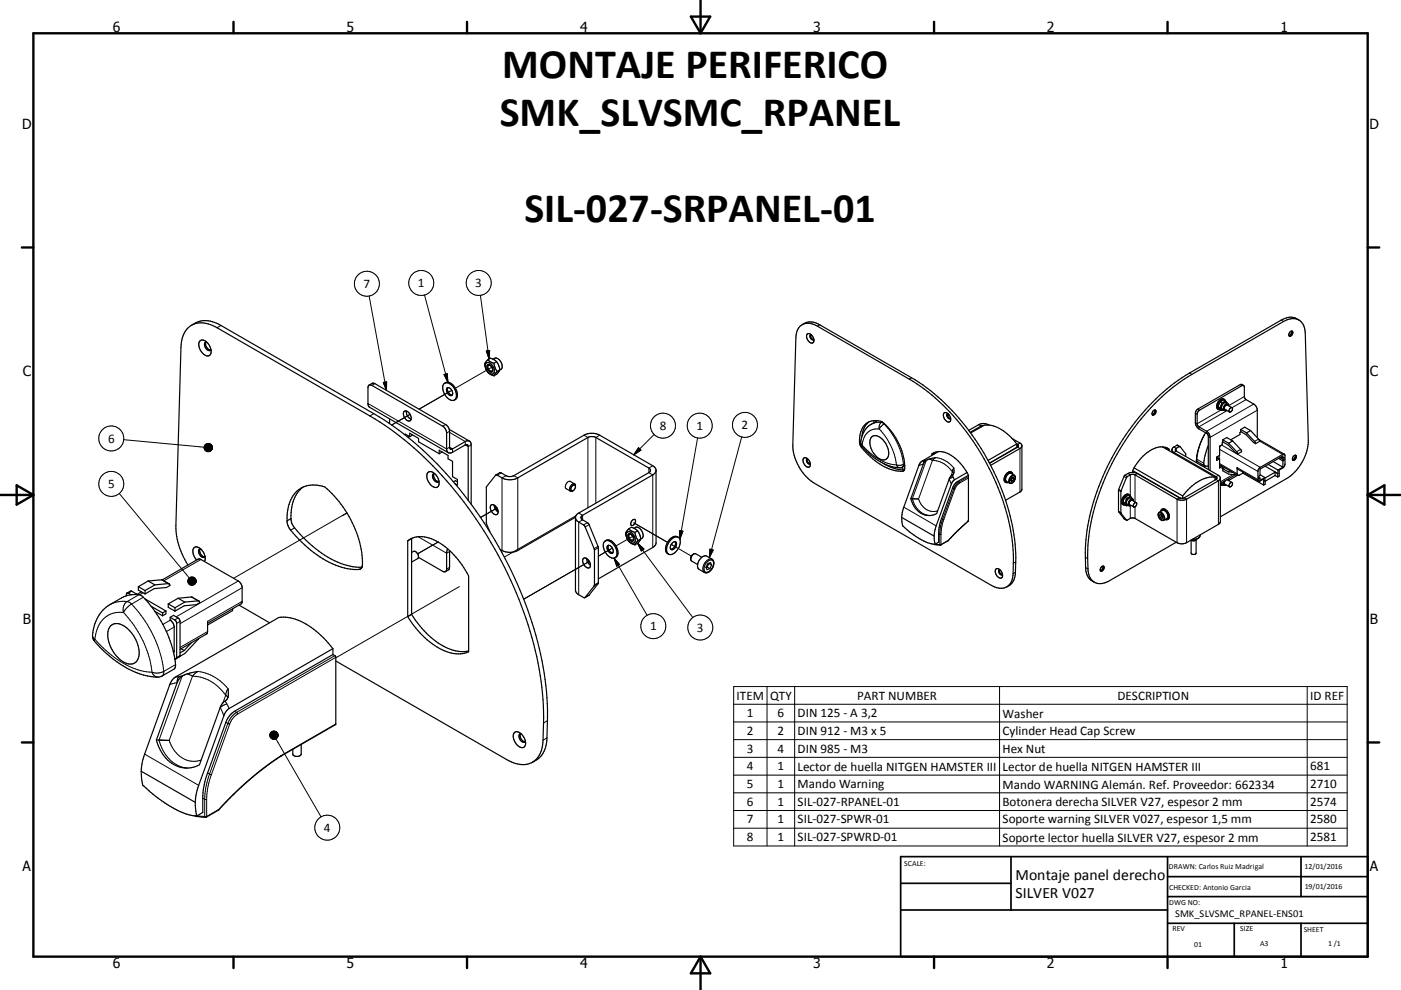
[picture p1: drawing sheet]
<svg xmlns="http://www.w3.org/2000/svg" width="420mm" height="297mm" viewBox="0 0 420 297" stroke-linecap="round" stroke-linejoin="round" font-family="sans-serif">
<g fill="none" stroke="#000" stroke-width=".3">
<path d="M66.2 97.6l-1.1 .7M110.7 88.8l5.2 28.3M127.3 88.5l7 26.2M144 88.6l2.6 19.1M245.8 97.5l-.7 .4M384.1 96l.7 .5M112.4 115.1l-.9 .5M114.9 114.7l1-.1v2.5zM133.1 112.4l1-.3 .2 2.6zM135.4 117.1l-9.8 5.7 9.3-5.4M145.8 105.3l1-.2-.2 2.6zM147.5 110.2l-11 6.3"/>
<path d="M273.3 113.3l-.7 .4M356.6 111.9l.7 .4M371.8 115.4l.5 .3M373.1 119l-4.7 2.7M373.6 119.9l-4.2 2.4M37.1 131.9l24.1 2.3M110.3 121.1l23.6 13.6 .9-.5 .9 .5v1M112.1 124.1l-1.2 .7M122.9 124.3l-5.5 3.2M133.6 127.4l-.9 .5M134.8 129.4l-.9 .5M134.8 129.7l4.7 2.8v1l.9 .5 .9-.5"/>
<path d="M175.1 130.6l1.2 .6v21.1M179.8 130.6l-1.2 .6v19.8M191.4 134.3l.7 .7-2.1 1.5zM195.7 139.7l-1.2 .7v1.4l1.2 .7v21.7M196.1 130.3l-6.1 6.2M209.1 131.4l-5.3 30.4M222.4 131.1l-9.7 36.2M258 132.7l.5 .8M258.5 133.5a15.6 15.6 0 0 0 10.3 6M258.5 133.5l-.1 .4M258.6 134.1l-.3 .2M263.6 128.7a19.1 19.1 0 0 1 5.2 10.8"/>
<path d="M263.6 128.7a4.6 4.6 0 0 0-5.1 4.8M264.3 126.7l.8 .5M264.3 126.7a1.79 1.79 0 0 0-.7 2M264.3 126.7l-1.7 .1-1.4 .5M264.5 126.6l-.2 .1M265.1 127.2l-1.5 1.5M265.1 127.2a21.5 21.5 0 0 1 5.8 12.1M265.2 127.1l-.1 .1M268.8 139.5l.4 .6 .6 .2M270.9 139.3l-.3 .8M270.9 139.3a2.55 2.55 0 0 1-2.1 .2M271.2 139.1l-.3 .2"/>
<path d="M277.2 138.2l-.7 .1M277.2 138.2l.5-.1-4.2 11.5a6.3 6.3 0 0 0 5.1 5.1M277.2 138.2l-.4 1.1-1.3 .3M278.6 137.7l1 .4M279.6 138.1l-4.2 11.6a4.6 4.6 0 0 0 5.7 3.5M279.6 138.1a1.6 1.6 0 0 1 2.1-.6 8.3 8.3 0 0 1 4.3 2.9l-.5 1.2M279.6 138.1a7.4 7.4 0 0 1 5.9 3.5M284.6 124.5l-.5 .3M293.4 127.4l.7 .4v.3M296.2 127.4l-.1 .1M305.8 132.9l-.7 .4v.8l.7 .5v13M351.9 134.1l.8 .4v.8l-.8 .4v.3"/>
<path d="M352.8 133.6l.7 .4M358.4 124l.5 .3M358.7 137.7l.1 .1M358.8 137.8l.3 .8M358.8 137.8l2.1 1.2M359.1 122.7l.5 .4M361.1 130.3a19.5 19.5 0 0 0-2.3 7.5M365.3 137.5h-.5M365.6 134.8l11.5 6.6M365.6 139.1l5.3 3M366.1 123l-7.2 4.1-.5-.3M366.1 139.8l-.5 .2"/>
<path d="M366.3 133.5l11.5 6.7M367.9 123.2l-8.5 4.8v.7M368 121.5a.87 .87 0 0 0-.8 1.3M371.9 134.8l-1.1 .7M375.9 121.2l-14.1 8.2v.6M376.9 123.1l-14.1 8.1-.5-.3M377.3 131.7l-1.2 .7M377.6 132.3l6.9 4M35.8 148.1l20.9 25.3M88.3 158.4l-1.2 .7M104 153.9l-34 19.6M149 152.4l-4.9 2.9"/>
<path d="M150.3 141.9l-1.2 .7M151.7 142.7l-1.2 .7v21.8M154 142.7l1.2 .7v21.8M171 144.4a1.46 1.46 0 0 0-1.3 2.2M172.7 154.7l-21.5 12.4M173.5 153.9l1.2 .7v1.4l-1.2 .6v21.8M176.1 156.8l-1.2 .7M176.6 157.4l-1.2 .7M190 156.8l10.1 5.9M203.8 159.2l.9 .2-.9 2.4zM270.2 140.3l1 .6M271 152.2l9.7 5.6"/>
<path d="M271.1 141.1l-.5 .3M282.3 155.6l.3 .2M282.6 155.8l.4 .1M282.6 155.8l-.7 2.6-.1 1.9M283 155.9l-.7 2.6-.2 1.8M285.4 142.6l.4 .5M285.5 141.6l.4 .4M285.5 141.6l-.4 1.3M285.6 146.4l.3 .2M285.8 143.1l.4 .8M285.8 143.1l-1.2 .7 .6 1.4M285.9 146.6l.4 .1"/>
<path d="M285.9 146.6l-3.3 9.2M286.3 146.7l-3.3 9.2M287.1 144.4l.4 .2M287.5 144.6l.2 .3M287.5 144.6l-.8 .7-.8 1.3M287.7 144.9l-.8 .6-.6 1.2M290.2 156.3l-5.9 5.8M290.2 156.4h.1M290.3 143l-2.8 1.6M290.3 143.4l-2.6 1.5M290.3 156.2l-.1 .2M303.1 143.1a.71 .71 0 0 1 1.1-.2 .71 .71 0 0 1 0 1.1 .83 .83 0 0 1-.6 .8 .83 .83 0 0 1-1-.3l.1-.7z"/>
<path d="M304.1 142.6a1.6 1.6 0 0 0-1.4 2.4M335.3 153.4l.7 .4M335.3 147.1l.7 .4M335.4 153.5l.7 .5M335.4 146.8l.7 .5M337 155.6l.7 .4M337 142.9l.7 .4M337.3 142.6l.7 .4M338.2 142.1l.7 .4v6.4M338.9 151.7v3.8M339.4 150.1a.87 .87 0 0 0-.7 1.3M339.6 141.6l.2 .1"/>
<path d="M340.3 152.1v3.4M341 142.1l-.7 .4v8.1M347.4 154a1.31 1.31 0 0 1 1.3 .6 1.31 1.31 0 0 1 0 1.4 1.53 1.53 0 0 1-1.3-2zM347.6 153.7a1.6 1.6 0 0 1 1.3 2.4M353.6 149.4l-.7 .4v13M355 149.4l.7 .4v13M364.3 143.8l.1 .1M365.3 142.6l-.7 .4v.8l.7 .5v13M367.3 144.3l-.3 .6 .2 .3M367.9 143.9h.1M369.7 142.4l-3.8 2.2M370.9 140.3l6.2 3.6"/>
<path d="M39.5 177.4l-1 .6M41.7 178.4l-3.6 2.1M42.9 177.8l-1.1 .7M43 179.2l-3.6 2M48.4 173.9l2 1.2M57.4 179.1l2 1.2M60.2 167.9l-11.1 6.3M71.4 174.3l-18.6 10.8M72.6 176.3l-18.6 10.8M108.4 170.4l-.8 .4M108.6 170l-.3 .2M125.3 161l8.6 5 .9-.5"/>
<path d="M131.4 162.6l-6.2 3.5M134.8 170.2l-.9 .5M137.7 176l-37 21.4M176.6 178.5l-1.2 .7M176.7 168.4l-19.7 11.4M179.3 175.1l-1.2 .7M179.3 163.9l-1.2 .7M179.4 174.8l-1.2 .7M179.4 164.3l-1.2 .7M183.6 164.4l-4.2 2.5M184.1 167.4l9.9 17.2M184.1 167.4l1.7 2-.9 .5z"/>
<path d="M189.7 160.9l-5 2.9M191.2 163l16.5 22.3M191.2 163l1.9 1.7-.8 .6zM201.7 163.6l-.5-.3 6.1 3.5M211.9 168.7a1.04 1.04 0 0 1 1.1-.7 1.04 1.04 0 0 1 .9 .8 2.63 2.63 0 0 1-2.3 2.9 2.02 2.02 0 0 1 .3-3zM212.8 164.8l1 .2-1.1 2.3zM213.5 167.8a2.47 2.47 0 0 0-2.7 2.3l-.1 .9 .5 .7M280.4 163.3l1.4 .1M281.4 160.1l.4 .2M281.8 160.3h.3M281.8 160.3v3.1M281.8 163.4h.3"/>
<path d="M281.8 163.4l.1 .1M282.1 160.3v3.1M282.1 163.4v.1M284.3 162.1l-.1 .1M284.3 162.1v.1M284.3 162.1l-2.2 1.3M304.4 171.7l-.7 .4M304.5 168.6l-.7 .4M325.4 167.2l.7 .4M325.5 170.3l.7 .4M27.7 190.5l.2 .7 .5 .6M28.4 191.8l-.1 .6"/>
<path d="M28.4 191.8a27.1 27.1 0 0 0 15.5 9.8l1.7 .1M37 183.8a31.3 31.3 0 0 1 8.6 17.9M37 183.8a7.4 7.4 0 0 0-8.3 6.5l-.3 1.5M38.1 180.5l1.3 .7M38.1 180.5a2.99 2.99 0 0 0-1.1 3.3M38.1 180.5a8.6 8.6 0 0 0-5.2 .9M39.4 181.2l-1.3 1.1-1.1 1.5M39.4 181.2a35.5 35.5 0 0 1 9.7 20.2M51 186.1l-2.2 1.2M52.2 188.1l-2.3 1.4M52.2 195.3l-.3 .1M52.6 199.4l-3.5 2"/>
<path d="M53.4 185.4l-1 .6M54 196.7l-1 .5M54 186.4l-1 .6M62.2 189.5l-8.2 4.7M72.6 180.4l-10.4 6M100.4 196.7l-29.5 17M100.7 197.2l-29.5 17M45.6 201.7a2.09 2.09 0 0 0 1.7 1.5M49.1 201.4l-.1 .9-.4 .5M49.1 201.4l-1.6 .5-1.9-.2M53.7 203l-.4 .6-.2 1.2-2.2 .6M54.6 202.9l-2.1 .3"/>
<path d="M54.6 202.8l-6.9 19.2a10.4 10.4 0 0 0 8.5 8.4M56.1 202.2l1.6 .7M57.7 202.9l-7 19.2a7.7 7.7 0 0 0 9.6 5.9M57.7 202.9l.2-.3a2.44 2.44 0 0 1 3-.9 14.3 14.3 0 0 1 7.5 5l-.5 .7-.2 1.2M57.7 202.9a12.5 12.5 0 0 1 10 5.7M67.5 210.3l1.2 2.3M67.7 208.6l.6 .7M67.7 208.6l-.8 2.2M67.7 216.7l.6 .3M68 211.2l-2 1 1.1 2.5M68.3 217l.6 .2M68.3 217l-5.5 15.2"/>
<path d="M68.9 217.2l-5.5 15.2M70.3 213.4l.6 .3M70.9 213.7l.3 .5M70.9 213.7a6.3 6.3 0 0 0-2.6 3.3M71.2 214.2a5.7 5.7 0 0 0-2.3 3M100.7 217.2l-16.4 9.5a95.9 95.9 0 0 0-18.7 16.2M164.1 216.2l-1.1 .7M220 206h183.9v47.8h-183.9zM220 211.3h183.9M220 216.6h183.9M230 206v47.8M238.2 206v47.8"/>
<path d="M299.7 206v47.8M391.9 206v47.8M43.4 226.2l16.2 9.4M60.8 239.4l.6 .4M61.4 239.8h.6M61.4 239.8v5.1M62 239.8l-.1 5.3M62.2 231.9l.6 .3M62.8 232.2l.6 .2M62.8 232.2a23 23 0 0 0-1.4 7.6M63.4 232.4a22.7 22.7 0 0 0-1.4 7.4M82.7 221.6l13.6 23.5"/>
<path d="M164 221.4l-1.2 .7M220 221.9h183.9M220 227.2h183.9M220 232.5h183.9M220 237.9h183.9M59.1 244.7l2.3 .2M61.4 244.9l.2 .3M65.6 242.9l-3.7 2.1-.5-.1M65.6 242.9v.1M65.6 242.9l-.1 .2M220 243.2h183.9M220 248.5h183.9"/>
<circle cx="110" cy="85.1" r="3.8"/>
<circle cx="126.3" cy="84.9" r="3.7"/>
<circle cx="143.5" cy="84.9" r="3.8"/>
<circle cx="33.4" cy="131.5" r="3.8"/>
<circle cx="198.8" cy="127.7" r="3.8"/>
<circle cx="209.8" cy="127.7" r="3.7"/>
<circle cx="223.3" cy="127.5" r="3.8"/>
<circle cx="33.3" cy="145.2" r="3.7"/>
<circle cx="195.9" cy="187.8" r="3.8"/>
<circle cx="209.9" cy="188.3" r="3.8"/>
<circle cx="98.1" cy="248.3" r="3.7"/>
</g>
<g fill="none" stroke="#000" stroke-width=".36">
<path d="M57.4 97.6a7.6 7.6 0 0 1 8.8 0l45.9 26.5a92.9 92.9 0 0 1 24.3 21M239.7 98a4.1 4.1 0 0 1 5.4-.1l28.6 16.5a69.9 69.9 0 0 1 27.6 37.8 50.5 50.5 0 0 1 2.2 21.6 3.7 3.7 0 0 1-5.7 2.1l-53.6-30.9a14.3 14.3 0 0 1-6.5-11.5l.9-32.1 .2-1.7zM240.5 97.4a4.4 4.4 0 0 1 5.3 .1l27.5 15.8a66.8 66.8 0 0 1 25.4 29.7 56.5 56.5 0 0 1 5.5 30.3 4 4 0 0 1-2.4 2.8M386.9 99.5a.51 .51 0 0 1 .7 .1 .51 .51 0 0 1-.2 .7 .58 .58 0 0 1-.8 .6 .58 .58 0 0 1 0-1zM387.3 99.3a1.1 1.1 0 0 1-.8 1.5M387.4 99.4l-.8 1.4M389.4 96a4.5 4.5 0 0 0-5.3 0l-27.5 15.9a66.3 66.3 0 0 0-24.7 28.2 57.7 57.7 0 0 0-6.2 31.7 3.9 3.9 0 0 0 2.4 2.9M59.9 102.3a2.07 2.07 0 0 1 2.9 1.4 1.9 1.9 0 0 1-.4 3.1 3.3 3.3 0 0 1-2.5-4.5zM61.8 102.6h.2M61.8 102.6a1.54 1.54 0 0 0 .9 2.6l.5-.2M61.8 102.6a1.84 1.84 0 0 0 1.4 2.4M63.3 104.9l-.1 .1"/>
<path d="M110.7 115.5l1-.5 .7 .1 21.2 12.3a2.55 2.55 0 0 1 1.2 2v4.8a.55 .55 0 0 0 .3 .5 .55 .55 0 0 0 .6 0l4-2.4h1M133.1 115.1a2.25 2.25 0 0 1 3.1 1.5 2.42 2.42 0 0 1-.1 3.5 3.6 3.6 0 0 1-3.4-3.6zM133.3 115a2.37 2.37 0 0 1 3.2 1.5 2.39 2.39 0 0 1-.3 3.5M134 116.4a1.45 1.45 0 0 1 1.4 .7 1.45 1.45 0 0 1 0 1.5 1.59 1.59 0 0 1-1.4-2.2zM134.3 116.3a1.71 1.71 0 0 0 1.3 2.2M145.7 109a1.38 1.38 0 0 1 2 .8 1.7 1.7 0 0 1 0 2.4 2.41 2.41 0 0 1-2-3.2zM146.2 109.4a1.41 1.41 0 0 1 1.2 2.2 1.47 1.47 0 0 1-1.2-2.2zM146.2 107.9l.9-.5 1.8 1.1M146.2 107.9l1.9 1.1M146.2 107.9l-.3 .4a1.75 1.75 0 0 0-.2 2.5l.9 1.2 1.5 .8M146.4 109.6a1.12 1.12 0 0 1 1.1 .6 1.12 1.12 0 0 1-.1 1.2 1.26 1.26 0 0 1-1-1.8zM147.8 107.8a1.77 1.77 0 0 1 2.7 1.4 1.25 1.25 0 0 1-.7 1.8"/>
<path d="M148.1 109l.4 1.6 .5 .8M148.9 108.5l.5 .9 .4 1.6M148.9 108.5l-.8 .5M149 111.4l-.9 1.4M149.8 111l-.9 1.3-.8 .5M149.8 111l-.8 .4M242 100.3a1.65 1.65 0 0 1 2 1.8 .8 .8 0 0 1-.6 .9 .8 .8 0 0 1-.9-.6 1.93 1.93 0 0 1-.5-2.1zM243.1 100.4h.1M243.1 100.4a.92 .92 0 0 0-.1 1.1 .92 .92 0 0 0 .9 .4l.1-.1M243.1 100.4a1.09 1.09 0 0 0 .8 1.5M367 119.8a1.79 1.79 0 0 0-2.2 1.9l.1 .8 .4 .3M372.9 115.6l-.7-.3-.4 .1-12.7 7.3-.7 1.1v3a2.58 2.58 0 0 0 1 1.9l2.4 1.3 .5 .7v10.2"/>
<path d="M116.8 125.6v1.5M121.2 123.4a1.86 1.86 0 0 1 1.7 2.8 1.96 1.96 0 0 1-1.7-2.8zM121.5 130.6v-.4l1.3 .8M121.9 123.3a2.36 2.36 0 0 0 1.4 2.5M122.4 130.8v.4M122.8 131v-1l2.7 1.5v1l6.2 3.6M123.7 130.5l-.9 .5M131.7 136.1v-1l2.6 1.5v1l1.4 .8v4.6l1.4 .8v1.7l-.7-.4M132.6 135.6l-.9 .5M134.4 135.8l-23.6-13.6-.4-.4-.1-.7v-4.8a.71 .71 0 0 1 .4-.8 .71 .71 0 0 1 .8 .1l21.4 12.4 .7 .9 .3 .7v5.1a1.09 1.09 0 0 0 .5 1.1 1.09 1.09 0 0 0 1.3-.1l3.8-2.2 .5-.1 .3 .2 .1 16.5M134.7 128.8l6.1 3.6 .4 .5 .1 18.4M240.9 137.5a1.65 1.65 0 0 1 2.1 1.9 .8 .8 0 0 1-.7 .8 .8 .8 0 0 1-.9-.5 1.93 1.93 0 0 1-.5-2.2z"/>
<path d="M242 137.7h.2M242 137.7a.9 .9 0 0 0-.1 1 .9 .9 0 0 0 .9 .4M242.1 137.7a1.06 1.06 0 0 0 .8 1.4M242.9 139l-.1 .1M258.1 132.4l-.4 .2M259.2 127.6a4.5 4.5 0 0 1 7 .5 18 18 0 0 1 5 12.8l-.1 .2a4.6 4.6 0 0 1-3.8-.2 19.8 19.8 0 0 1-9.5-7.4 7.3 7.3 0 0 1 1.4-5.9zM260.6 126.6a5.7 5.7 0 0 0-2.2 4.3M261.3 131.1a2.36 2.36 0 0 1 3.4 .9 4.9 4.9 0 0 1 1.3 5.4 2.42 2.42 0 0 1-3.6-.9 4.6 4.6 0 0 1-1.1-5.4zM262 126.2v.6M263.1 126.2l-1.9 1.1a6.3 6.3 0 0 0-2.9 6.4 16.5 16.5 0 0 0 11.8 6.6l1.1-.6M264.8 139a11.8 11.8 0 0 0 6.3 2M277.7 138.1l-.9 1.2-3.7 10.3"/>
<path d="M277.7 138.1h.1M279.4 136.2v.4M280.1 135.8v.4M280.1 135.8l-.7 .4M280.1 135.8a6.9 6.9 0 0 1 7.1 2.5l1.5 1.7 1.6 2.6M280.2 135.7l-.1 .1M280.5 137.3l-2.8 .8M281.4 135.5l-4.9 2.8-.7 .7-4.8 13.2-.7 3M283 123.9a1.66 1.66 0 0 1 2 1.9 .78 .78 0 0 1-.6 .8 .78 .78 0 0 1-.9-.5 1.94 1.94 0 0 1-.5-2.2zM284.1 124.1a1.08 1.08 0 0 0 .9 1.5M284.2 124.1a.84 .84 0 0 0-.2 1 .84 .84 0 0 0 .9 .5M285 125.3v.2"/>
<path d="M285 125.5l-.1 .1M291 129.9l4.1-2.3a11.1 11.1 0 0 1 9.2 4.9l.5 .7M294.9 127.6l-.6 .1-3.4 2M296.4 127.5a3 3 0 0 0-3-.1l-3 1.7M303.5 131.6l2.5 1.5 .4 .5v13.2l-.4 .7-4.5 2.6M304.8 133.2l.5 .3-.1 .5-8.5 5 8.1-4.8M304.8 133.2l-8.6 4.9M304.8 133.2v1M304.8 134.2l.1 .1M306.4 133.8l-.6 .8-8.8 5M345.5 124.4h.1M346.3 123a1.05 1.05 0 0 0-.8 1.4"/>
<path d="M346.3 123a.84 .84 0 0 1 .1 1 .84 .84 0 0 1-.9 .4M346.3 123a1.16 1.16 0 0 1-.7 1.4M346.4 123.1l-.8 1.3M348.5 134.1l15.8 9.1M349.7 134.3l.1 .1M349.8 134.3a6.5 6.5 0 0 0-6.6 2.1 16.6 16.6 0 0 0-3.6 4.8v.5M349.8 134.3l.7 .5M349.8 134.4v.4M349.8 134.4l.7 .4M350.5 134.8v.4M351.4 135l.5 .7 12.7 7.3 .2 .6-9.8 5.8-.8 .1-.6-.1-12.6-7.3a3.1 3.1 0 0 0-2.8 0l-1.1 .7-1.8 4.1v6.6l1.7 2.2 .8 .4M353.8 134l-.9-.4-1.2 .6-.3 .6v.9"/>
<path d="M355.5 137v-.9l-1.7-2.1-1.4 .7 .3 .6 12.6 7.3 .5 .7v13.6l-.5 .4-9.6 5.5a3.2 3.2 0 0 1-2.8 0l-12.6-7.3-1.1-.1-1.5 .6M358.7 138.2l2.5 1.6M360.6 139.4l-.7 .1M361.2 139.8h1.1M361.3 139.8l-.7 .1M361.5 129.8a18 18 0 0 0-2.8 9M362.3 133.6l-.3 .8a9 9 0 0 0-.9 5.3l.1 .1M364.8 137.5h.1M365 137v.6M365.2 122.1l.6 .8 .5 .2M365.2 122.1l.5 .3M365.3 137.5l.3 .1"/>
<path d="M365.5 136.7v.9M365.6 137.6v2.8l.8-.4M365.6 139.4l5.5 3.2M365.7 122.4l.6 .7M365.8 120.6l-.6 1.5M365.8 120.6l.5 .3M365.9 133.7l-.3 .4M366.1 139.8l.3 .2M366.2 139.8h.1M366.3 120.9l-.6 1.5M366.4 140v.6l.6-.4M366.5 139.9l-.1 .1"/>
<path d="M366.6 132v.6l1.7 .9 2.1 2.3 .7 .4M366.6 132l1.2-.7 1.8 1M366.6 132l1.8 1M366.7 132.6l-.3 .2v.6l-.8 .5v2.7l-.8 .5v1.1l.8-.6M366.7 123l-.4 .1M367.3 120.2a.96 .96 0 0 0-.9-.5 .96 .96 0 0 0-.8 .7 1.43 1.43 0 0 0 0 2.5h.2M367.4 120.3l.5 .6M367.4 120.3l-1.1 .6M367.4 120.3l-.5-.3-1.1 .6M367.9 120.9v.1M368.1 121.1a1.27 1.27 0 0 0-1.1 .7 1.27 1.27 0 0 0 .1 1.4l.6-.2M368.1 121.1l.3 .6"/>
<path d="M368.2 121.1l-.6-.3a1.33 1.33 0 0 0-1.2 2l.6 .3M368.4 133l2.4 2.5 .3 .7M369.4 122.3a.82 .82 0 0 1 0 .9 .82 .82 0 0 1-.8 .4M369.4 122.3a.88 .88 0 0 0-.8 1.3M369.4 122.3l-1.4-.8a.85 .85 0 0 0-.8 1.3l1.4 .8M369.6 132.3l2.6 2.9v.3l-1.1 .7M369.6 132.3l-1.2 .7M372 128.9v.6l1.6 .9 2.2 2.3 .6 .4M372 128.9l1.7 1M372 128.9l1.2-.8 1.7 1.1M372.1 129.5l-.4 .2v.7l-2.7 1.6M373.7 129.9l2.4 2.5 .3 .7"/>
<path d="M374.9 129.2l-1.2 .7M374.9 129.2l2.6 2.7M376.9 131.3v-8.2a2.26 2.26 0 0 0-1-1.9l-2.7-1.7-.1-3.4-.4-.5-13.1 7.5-.7 1 .1 3.4 .3 .5 2.5 1.4a2.31 2.31 0 0 1 1 1.8v10M377.5 131.9l7.5 4.4M377.5 131.9l.1 .5-1.2 .7M379.3 139.9l3.8 2.2M380.2 139.3l2.9 1.7M381.7 138.5l2.9 1.7M383.3 137.5l1.3 .8M383.7 137.3l1.3 .8M384 137.1l.6 .4M384.6 137.5v-.7l-6.8 3.9v2l-.4 .2v.8l.4-.2"/>
<path d="M384.6 138.3v1.9M384.6 137.5l.4-.3v.9M385 136.2l-.5 .1-6.7 3.9-.5 .6-.2 3.2 .2 .3 .4 .1 1.2-.7v1.8M385 136.2l.3 .5-.1 2.9-.5 .7-1.2 .7v1.8l-.4 .3M385 138.1l-.4 .2M388.4 136.6a.87 .87 0 0 1 .1 1 .87 .87 0 0 1-1 .4M388.4 136.6a1.09 1.09 0 0 1-.8 1.4M388.4 136.6a1.12 1.12 0 0 0-.9 1.4M388.4 136.7l-.7 1.3M87.2 155.6l-1.1 .7M87.2 155.6a4.5 4.5 0 0 0 1.1 2.8 31.7 31.7 0 0 0 16.7 11.5l3.5 .3M88.6 147.7a8 8 0 0 1 8.8-1.6 31.9 31.9 0 0 1 11.2 23.5l-.4 1a11.3 11.3 0 0 1-7.6-1 35 35 0 0 1-14.1-11.6 11.7 11.7 0 0 1 2.1-10.3z"/>
<path d="M90.9 146.1a10.9 10.9 0 0 0-3.7 9.5M128.3 141.8a1.73 1.73 0 0 1 2.4 .8 2.76 2.76 0 0 1 .5 3.5 2.48 2.48 0 0 1-2.9-1.9 2.35 2.35 0 0 1 0-2.4zM130.1 142.1h.2M130.1 142.1a1.45 1.45 0 0 0 .6 2.4l.5 .2 .3-.2M130.1 142.1a1.84 1.84 0 0 0 1.4 2.4M131.6 144.3l-.1 .2M136.4 145.1a120.4 120.4 0 0 1 27 58.7 87.1 87.1 0 0 1 .6 17.6 7.5 7.5 0 0 1-4.4 7.3M137.1 144.5l-.6-.3-.6 .4M147.2 151.6a1.61 1.61 0 0 1 2.1 1.6 .89 .89 0 0 1-.4 1.2 .89 .89 0 0 1-1.2-.5 2.05 2.05 0 0 1-.5-2.3zM148.1 151.5a2.53 2.53 0 0 0 1.2 2.1M148.4 151.7l.3 .9 .6 .7M148.8 152.2l.3 .5"/>
<path d="M169.7 146.6l1.3 .8M171 144.4l1.3 .8M172.2 145.2a1.32 1.32 0 0 1-.5 2.1M172.2 145.2a1.41 1.41 0 0 0-1.1 2.2l.6-.1M172.5 155.3l.5 .9 2.3 1.7 2.9 7.1v10.5l-2.9 3.8M172.5 155.3l.1 22 .6 .9 2.1 1.1M172.5 155.3l.3-.8 .7-.6 21-12.1a.73 .73 0 0 0 .5-.7 .73 .73 0 0 0-.5-.7l-15.9-9.2-1.3-.2-1 .2-21.1 12.2a5 5 0 0 1-4.7 0l-1.8-.9-2.9 3.6v10.8l1.1 2.7M172.5 155.2l-17.3 10a5.3 5.3 0 0 1-5.3-.4M172.5 145.9a.52 .52 0 0 0-.5-.4 .52 .52 0 0 0-.5 .4 .84 .84 0 0 0 0 1.4h.2M188.1 159.6a2.22 2.22 0 0 1 2.3 2.9 1.11 1.11 0 0 1-1.1 .5 1.11 1.11 0 0 1-.9-.8 2.07 2.07 0 0 1-.3-2.6zM188.5 158.7a1.94 1.94 0 0 0-.5 2.8 3.4 3.4 0 0 0 2.3 2M188.5 158.7l.8-.5 1.9 1.1"/>
<path d="M188.5 158.7l.8 .6 1 .4M189.6 156a.58 .58 0 0 1 .9 0 .58 .58 0 0 1-.1 .9 .79 .79 0 0 1-1.3 .5l.1-.8zM190.1 158.5a1.78 1.78 0 0 1 2.6 1.4l.1 1.1-.7 .8M190.3 159.7l.4 1.3 .6 1.1M191.2 159.3l.6 1.1 .3 1.3M191.2 159.3l-.9 .4M196.7 141.1l-.3 .7-.7 .7-21 12.1a.73 .73 0 0 0-.5 .7 .73 .73 0 0 0 .5 .7l1.8 1.2 2.9 7v10.7l-2.8 3.6-1.3 .8M196.7 141.1l-.3-.7-.7-.7-15.9-9.1a5.1 5.1 0 0 0-4.7 0l-21.1 12.1a2.58 2.58 0 0 1-2.3 0l-1.6-.9-1.4 .7M196.7 141.1l-.1 22.3-.9 .8-16.3 9.5M270.3 155.2l.1 1.4a1.77 1.77 0 0 0 1.1 1.9l.6 .6a16.8 16.8 0 0 0 8.2 4.3M270.3 155.2l9.8 5.6M273.1 149.6l2.3 .1"/>
<path d="M286 140.4v.8a1.98 1.98 0 0 1-1.1 1.9l-4.1 11a5.4 5.4 0 0 1-7.5-3.9l-.2-.6M289.9 141.8l-3.9 2.2-.6 .9-4.7 12.9-.6 3M290.2 156.4l-3.7 3.5a10 10 0 0 1-4.4 3.6M290.3 142.6l-.1 13.6M290.3 142.6l-3.4 2-1.2 1.5-4 11.4-.3 5.2-1.1 .7M302 142.5l1-.5 1.1 .6a1.53 1.53 0 0 1 0 1.6 1.53 1.53 0 0 1-1.4 .8l-.9-.6a1.32 1.32 0 0 1 .2-1.9zM303 144l.2 .5 .5-.2M303.2 144l.5 .3M303.2 144l-.2 .1M303.3 141.7a1.95 1.95 0 0 0-2.2 2.7l.5 .3M303.5 143.3v.1M303.5 143.4l-.3 .6"/>
<path d="M303.5 143.4l.5 .2M303.7 142.3a.9 .9 0 0 0-.8-.7 .9 .9 0 0 0-1 .6 1.79 1.79 0 0 0-.2 2.6l.6-.1M304 143.6l-.2-.4-.5 .2-.3 .6M304 143.6l-.3 .7M336.7 150.7l.5 .8 .6 .2M336.7 150.7l.5 .3M337.2 151l.6 .7M337.2 149.2l-.5 1.5M337.2 149.2l.6 .3M337.8 149.5l-.6 1.5M338.2 151.6l-.4 .1M338.5 148.4a2.06 2.06 0 0 0-1.8 3l.6 .1"/>
<path d="M338.5 148.4l.3 .4M338.5 148.4a1.82 1.82 0 0 0-2.3 1.9l.1 .8 .5 .3M338.9 148.8l.5 .8M338.9 148.8l-1.1 .7M338.9 148.8l-.5-.2-1.2 .6M339.1 151.6l-.6 .1M339.6 141.2l14.3 8.3M339.6 149.7a1.32 1.32 0 0 0-1.1 2M339.6 149.7l.3 .6M339.6 149.7l-.6-.3a1.33 1.33 0 0 0-1.1 2l.6 .3M340 140.4l14.6 8.4M340.1 151a.41 .41 0 0 1 .6-.1 .41 .41 0 0 1 0 .6 .53 .53 0 0 1-.3 .6 .53 .53 0 0 1-.6-.3z"/>
<path d="M340.6 150.8l-1.2-.7a.87 .87 0 0 0-.7 1.3l1.2 .7M347.5 153.8l1-.6a1.58 1.58 0 0 1 1.4 2.3l-1 .6a1.54 1.54 0 0 1-1.4-.7 1.54 1.54 0 0 1 0-1.6zM347.6 154.6l.2 .6M347.6 154.6l.3-.3 .5 .4 .2 .7-.3 .2-.5-.4M348 153.5a.89 .89 0 0 1 .8-.8 .89 .89 0 0 1 .9 .6 1.92 1.92 0 0 1 .4 2.5M348 154.4l-.4 .2M348.2 154.5l.1 .5M348.3 155l.3 .2M348.3 155l-.5 .2M348.3 152.8a1.93 1.93 0 0 1 2.3 2.2l-.1 .5-.4 .4M350.1 155.8l-.8 .1M354.6 148.8v.7"/>
<path d="M364.3 143.7l.2 .2M364.3 143.2v.8M364.3 143.2a10.5 10.5 0 0 0-8.7 4.3l-1 1.3M365.8 143.5l-.5 .8-9.6 5.5a3.2 3.2 0 0 1-2.8 0l-12.6-7.3-1.3-.1-1.2 .8-1.8 4.2v6.5l1.7 2.1M365.9 155l19.8-11.4a14.2 14.2 0 0 0 6.5-11.5l-.9-32.1a3.9 3.9 0 0 0-1.7-3.9 3.9 3.9 0 0 0-4.2 .1l-28.1 16.1a67.2 67.2 0 0 0-25.3 29.7 57 57 0 0 0-5.6 30.4 3.7 3.7 0 0 0 5.8 2.1l20.5-11.8M365.9 145.4l.4 .2M365.9 145l.4 .6M366.1 145.5l-.2 .1M366.2 144.9l.8 .7M366.6 140.6v.6l1.8 1 2.4 .3M366.6 140.6l1.7 1M366.7 145.4l-.4 .2"/>
<path d="M366.9 144.5a.64 .64 0 0 0-.1 .9 .64 .64 0 0 0 .9 .1M367.1 140.3l-.5 .3M367.3 144.3l-.2 .9 1.5 .9M367.9 143.9l1.5 .9M368.3 143.7l.1 .5M368.3 141.6l1.3 .1M368.8 141.3l-.5 .3M368.8 144.9a.42 .42 0 0 1 .7-.1 .42 .42 0 0 1 0 .7l-.4 .5a.43 .43 0 0 1-.7-.1 .43 .43 0 0 1 .2-.6zM370.4 142.4l-4.5 2.7M370.8 142.5h.1M371.1 142.6l-.2-2.3 .2 .4 6.2 3.6M371.1 142.6l-2.7 1.5"/>
<path d="M372.6 141.9l-1.1 .7h-.4M372.6 141.6v.3M372.6 141.9l6.3 3.6M377.4 143.2l.4 .3M377.8 142.4l1.4 .9M379.2 143.3l.1 1M379.2 143.3l-1.4 .8v-.6M379.2 144.3h.1M379.3 144.3v1l-.4 .2M382.3 142.7l.8 .4M382.3 142.7l-3 1.7M382.3 141.7l-3.1 1.7"/>
<path d="M382.3 141.7v1M382.3 141.7l.8 .4M383.1 142.1v1M383.1 141v1.1M383.1 142.1h.1M384.6 140.2l-1.5 .8M38.1 177.9l1.1-.6 1.6 .9M38.1 177.9l1.2 .5M38.1 177.9l-.2 .8M40.8 178.2v.2M40.8 178.2l-.3 .2M41.5 176l2 1.2"/>
<path d="M41.5 176v1l2 1.2M42.4 177.6l-1.4 .8M43.4 179.6l6.3 3.7M43.5 177.2v1M44.4 174.3l2 1.2M44.4 174.3l-2.9 1.7M44.4 174.3l4.2-.4 2.1 1.2M46.4 175.5l-2.9 1.7M48.6 174l11.1-6.3 12.1 6.9 .8 1.5v4.5l-.2 .5-10.2 5.9M50.7 175.1l.2 .6-1 .6-3.6 .3-2.8 1.6M50.7 175.1l-4.3 .4M53.4 179.5l-3 1.7"/>
<path d="M53.4 179.5l2 1.1M53.4 179.5l4-.4 2.2 1.2M56.3 169.5a22.1 22.1 0 0 1-3.6-11.8l1.6-53.5a6.9 6.9 0 0 1 4.5-7.2 8.9 8.9 0 0 1 6.3 1.3l45.8 26.5a105.7 105.7 0 0 1 36.4 38.1 108.2 108.2 0 0 1 15.7 50.6l-.2 8.6a6.9 6.9 0 0 1-4.6 7.1 8.9 8.9 0 0 1-6.2-1.3l-51.3-29.6M60 164.7h.2M60 164.7a1.47 1.47 0 0 0 .5 2.4h.9M60 164.7a1.81 1.81 0 0 0 1.4 2.4M60.2 164.7a1.31 1.31 0 0 0-1.8-.5 1.31 1.31 0 0 0-.5 1.8l.4 1.1 .7 .9M60.2 164.7a3.4 3.4 0 0 1 1.1 3.8M61.5 166.9l-.1 .2M122.2 162.3a7.9 7.9 0 0 1 9.2 .3 25.1 25.1 0 0 1 9.1 10.2v22.8a10.6 10.6 0 0 1-10.2-2 28.3 28.3 0 0 1-8.1-8.6M122.2 162.3v22.7M123.4 165.7l.6-.3a1.44 1.44 0 0 1 1.2 2.2l-1.8 1"/>
<path d="M123.4 161.6v22.7M123.4 161.6l-1.2 .7M123.5 161.5l-.1 .1M134.2 164.7l-.3 1.3v4.7a.71 .71 0 0 1-.3 .8 .71 .71 0 0 1-.9-.1l-7.2-4.2M134.8 165.2l-.1 5.4-1.2 .9M175 167.5a1.87 1.87 0 0 1 1.6 2.9 1.96 1.96 0 0 1-1.6-2.9zM175.9 167.5a2.56 2.56 0 0 0 1.1 2.1M181.2 162.5a1.85 1.85 0 0 1 2.7 .7 3.1 3.1 0 0 1 .5 4.1 2.69 2.69 0 0 1-3.1-1.9 2.72 2.72 0 0 1-.1-2.9zM181.5 162.3a2.35 2.35 0 0 1 3.2 1.5 2.37 2.37 0 0 1-.3 3.5M182.2 163.7a1.46 1.46 0 0 1 1.4 .7 1.46 1.46 0 0 1 0 1.6 1.62 1.62 0 0 1-1.4-2.3zM182.4 163.6a1.7 1.7 0 0 0 1.3 2.2M188.5 160.2a1.41 1.41 0 0 1 1.2 2.1 1.48 1.48 0 0 1-1.2-2.1z"/>
<path d="M188.7 160.3a1.12 1.12 0 0 1 1 .6 1.12 1.12 0 0 1-.1 1.2 1.26 1.26 0 0 1-.9-1.8zM191.3 162.1l-1 1.4M192.1 161.7l-.9 1.3-.9 .5M192.1 161.7l-.8 .4M202.4 162.5a1.46 1.46 0 0 1 .2 1.5 1.46 1.46 0 0 1-1.2 .9l-.3-.1M202.4 162.5a1.68 1.68 0 0 0-1.3 2.3M202.4 162.5a1.75 1.75 0 0 1-1.3 2.3M203.3 161.2a2.82 2.82 0 0 1-.4 4 2.29 2.29 0 0 1-2.5 1.1M203.3 161.2a2.93 2.93 0 0 0-3.2 2.5 2.22 2.22 0 0 0 .3 2.6M203.3 161.2a2.34 2.34 0 0 0-3.2 1.5 2.34 2.34 0 0 0 .3 3.5M207.4 166.8l-.3 1M207.4 166.8a1.16 1.16 0 0 0-.1 1.5l1.8 1"/>
<path d="M207.4 166.8l.5-.6 .5-.1 2 1.1M208 166.2l-.6 .6M210.2 167.3l.8-.5h.7l1.8 1a2.62 2.62 0 0 1-.7 3.6l-.7 .4h-.6l-1.9-1a2.47 2.47 0 0 1 .6-3.5zM211.7 170.2l.3 .7 .8-.3M212 170.1l.8 .5M212 170.1l-.3 .1M212.5 169l.1 .1M212.6 169.1l-.6 1M212.6 169.1l.8 .4M213.4 169.5l-.4-.7-.8 .3-.5 1.1M213.4 169.5l-.6 1.1M280 163.3h.2"/>
<path d="M280.1 160.8l.2 2.6M280.3 163.4l1.7 .1M282.1 163.5h-.1M298.6 170.8a1.59 1.59 0 0 1 2 1.6v.5a.91 .91 0 0 1-.9 .5 .91 .91 0 0 1-.8-.7 1.83 1.83 0 0 1-.3-1.9zM299.6 170.9h.2M299.6 170.9a.9 .9 0 0 0 0 1.1 .9 .9 0 0 0 .9 .4M299.7 170.9a1.12 1.12 0 0 0 .8 1.5M300.6 172.3l-.1 .1M330.7 169.8a1.1 1.1 0 0 1-.8 1.5M330.7 169.8a1.09 1.09 0 0 0-.8 1.5M330.7 169.8a.85 .85 0 0 1 .2 1 .85 .85 0 0 1-1 .5M330.8 169.9l-.8 1.4"/>
<path d="M359.4 161.3l-1.2 .9-1.1-.2v3.9a.85 .85 0 0 0 1.5 0v-3.9M359.8 160.5a1.67 1.67 0 0 1-2.3 1.3M30.9 183l1.5-1.2 4-2.4a7.2 7.2 0 0 1 6-.7 34.2 34.2 0 0 1 10.2 21.3l-.5 .8-3.8 2.2a14.5 14.5 0 0 1-8.3-1.6 32 32 0 0 1-12.2-9.9 11.7 11.7 0 0 1 3.1-8.5zM33.3 187.6a3.7 3.7 0 0 1 4.8 .9 9.3 9.3 0 0 1 3.3 9.2 2.69 2.69 0 0 1-4.2 1 9.9 9.9 0 0 1-4.7-9.7zM45.3 181.9l3.4 2M46.4 183.4l2.3 1.3M48.7 183.9v.8M49.7 183.3v.9l-1 .5M49.7 183.3l-1 .6M50.4 181.2l2.1 1.1M50.4 181.2v1l2.1 1.1M51 185.2v.9a2.65 2.65 0 0 1 1.2 2v7.2l-.2 .5"/>
<path d="M51 185.2l1-.6 1.5 .9 .5 .9v10.3l-.2 .4-1 .5M51 185.2l1.5 .9 .5 .7v10.6l-.2 .2M52.4 197.6h.4M52.4 197.8h.1M52.5 182.3v1M52.5 197.6v.2M52.6 197.7l-.1 .1M54.3 194.6l.9 .6M55.2 195.2l-1.2 .7M55.4 180.6l-2.9 1.7M57.4 192.8l-2.2 2.4M59.6 191.5l-4.2 4.6-1.5 .8"/>
<path d="M59.6 180.3l.3 .5-1 .6-3.7 .3-2.7 1.6M59.6 180.3l-4.2 .3M62.2 186.4v3.1l-.2 .7-8 4.6M69.7 182.7v.5l-7.5 4.3M71.7 181.5l9.1 5.3M99.8 196.4l.9 .7-.1 20.3-16.3 9.4M99.8 196.4l-29.5 17a6.6 6.6 0 0 0-2.6 3.3l-5.5 15.2a23.1 23.1 0 0 0-1.4 7.5v4.4l-1.8 1v.2M99.8 194.6a22.7 22.7 0 0 0-13.4-9.3h-2.8l-31.6 18.3-1.1 1.8-7.5 20.8-.9 3-.2 2.2M99.8 194.6l-31.2 18-.6 .6-.9 1.5-7.8 21.7-.5 2.2-.2 2.1M99.8 194.6v1.8M123.4 184.3a23.7 23.7 0 0 0 13.1 11l2.1 .2 1.9-.2M123.4 184.3l-1.2 .7"/>
<path d="M59.3 201.5l-3.8 .9-1.4 .8-.6 .7-6.6 18.1M68.4 206.7l.1 1.3a2.83 2.83 0 0 1-1.7 2.9l-.8 1.3-6.2 17.2a8.5 8.5 0 0 1-11.7-4.4l-1.2-3M154.2 219.8a2.07 2.07 0 0 1 2.9 1.4 2.12 2.12 0 0 1-.2 3.1 3.3 3.3 0 0 1-2.7-4.5zM42.3 231.4l.5 4.2a36.7 36.7 0 0 0 14.6 9l1.6 .4M42.3 231.4l16.3 9.3M46.9 222l3.8 .1M84.3 226.8a97.7 97.7 0 0 0-18.8 16.3l-3.6 2-2.9-.2M84.3 226.7v.1M90.3 223.4v2.8a1.46 1.46 0 0 1-2.5 0v-1.4M156 220.1h.2M156 220.1a1.49 1.49 0 0 0 .8 2.6l.5-.1 .2-.2M156 220.1a1.81 1.81 0 0 0 1.4 2.4"/>
<path d="M58.4 244.8h.4M58.6 240.7l.4 4.3"/>
</g>
<g fill="#000">
<circle cx="285.4" cy="142.6" r=".18"/>
<circle cx="51" cy="186.1" r=".18"/>
</g>
<g fill="none" stroke="#000" stroke-width=".71">
<path d="M10 10h400v277h-400zM70 6.6v3.4M140 6.6v3.4M207.1 5h5.8l-2.9 5zM210 0v10M280 6.6v3.4M350 6.6v3.4M6.6 74.2h3.4M410 74.2h3.5M0 148.5h10M5 145.6l5 2.9-5 2.9zM410 148.5h10.1"/>
<path d="M410 148.5l5.1-2.9v5.8zM6.6 222.7h3.4M410 222.7h3.5M70 287v3.4M140 287v3.4M210 287v10M210 287l2.9 5h-5.8zM280 287v3.4M350 287v3.4"/>
</g>
<path d="M270 257h140v30h-140zM303.1 257v16M350 257v30M390.1 257v12M270 265h33.1M270 273h80M350 277h60M350 269h60M350 263h60M370 277v10M390.1 277v10" fill="none" stroke="#000" stroke-width=".51"/>
<g fill="#000" stroke="#000" stroke-width=".3">
<path d="M114.9 114.7l1-.1v2.5zM133.1 112.4l1-.3 .2 2.6zM145.8 105.3l1-.2-.2 2.6zM63.6 133.8l.1 .5zM63.4 133.5l.3 .8zM63.2 133.3l.5 1zM63 133.2l.7 1.1zM62.8 133.1l.9 1.2zM62.5 133l.3 .1 .9 1.2zM62.2 133.1l.3-.1 1.2 1.3zM62 133.1h.2l1.5 1.2zM61.7 133.3l.3-.2 1.7 1.2z"/>
<path d="M61.5 133.4l.2-.1 2 1zM61.5 133.4l2.2 .9-2.4-.7zM61.3 133.6l2.4 .7-2.5-.4zM61.2 133.9l2.5 .4-2.5-.2zM61.2 134.1l2.5 .2-2.5 .1zM61.2 134.4l2.5-.1-2.5 .4zM61.2 134.7l2.5-.4-2.4 .6zM61.3 134.9l2.4-.6-2.2 .8zM61.5 135.1l2.2-.8-2 1zM61.7 135.3l2-1-1.7 1.1zM62 135.4l1.7-1.1-1.5 1.2zM62.2 135.5l1.5-1.2-1.2 1.2z"/>
<path d="M63.7 134.3l-.9 1.2h-.3zM63.7 134.3l-.9 1.2zM63.7 134.3l-.7 1.1zM63.7 134.3l-.5 .9zM63.7 134.3l-.3 .7zM63.7 134.3l-.1 .5zM63.7 134.3l-.1 .3zM191.4 134.3l.7 .7-2.1 1.5zM203.8 159.2l.9 .2-.9 2.4zM58.7 173.8l.1 .6zM58.5 173.6l.3 .8zM58.3 173.4l.5 1z"/>
<path d="M58.1 173.2l.7 1.2zM57.9 173.1l.9 1.3zM57.6 173.1h.3l.9 1.3zM57.3 173.1h.3l1.2 1.3zM57.1 173.2l.2-.1 1.5 1.3zM56.8 173.3l.3-.1 1.7 1.2zM56.6 173.5l.2-.2 2 1.1zM56.6 173.5l2.2 .9-2.3-.7zM56.5 173.7l2.3 .7-2.4-.5zM56.4 173.9l2.4 .5-2.5-.2zM56.3 174.2l2.5 .2-2.5 .1zM56.3 174.5l2.5-.1-2.4 .4z"/>
<path d="M56.4 174.8l2.4-.4-2.3 .6zM56.5 175l2.3-.6-2.2 .8zM56.6 175.2l2.2-.8-2 1zM56.8 175.4l2-1-1.7 1.1zM57.1 175.5l1.7-1.1-1.5 1.2zM57.3 175.6l1.5-1.2-1.2 1.2zM58.8 174.4l-1.2 1.2zM58.8 174.4l-.9 1.1zM58.8 174.4l-.7 1zM58.8 174.4l-.5 .9zM58.8 174.4l-.3 .7zM58.8 174.4l-.1 .5z"/>
<path d="M58.8 174.4v.2zM184.1 167.4l1.7 2-.9 .5zM191.2 163l1.9 1.7-.8 .6zM212.8 164.8l1 .2-1.1 2.3zM83.2 220l.1 .6zM83.1 219.8l.2 .8zM82.9 219.6l.4 1zM82.7 219.5l.6 1.1zM82.4 219.4l.9 1.2zM82.2 219.3l.2 .1 .9 1.2zM81.9 219.3h.3l1.1 1.3zM81.6 219.4l.3-.1 1.4 1.3z"/>
<path d="M81.4 219.5l.2-.1 1.7 1.2zM81.2 219.7l.2-.2 1.9 1.1zM81.2 219.7l2.1 .9-2.3-.7zM81 219.9l2.3 .7-2.4-.4zM80.9 220.2l2.4 .4-2.4-.2zM80.9 220.4l2.4 .2-2.4 .1zM80.9 220.7l2.4-.1-2.4 .4zM80.9 221l2.4-.4-2.3 .6zM81 221.2l2.3-.6-2.1 .8zM81.2 221.4l2.1-.8-1.9 1zM81.4 221.6l1.9-1-1.7 1.1zM81.6 221.7l1.7-1.1-1.4 1.2z"/>
<path d="M81.9 221.8l1.4-1.2-1.1 1.2zM83.3 220.6l-.9 1.2h-.2zM83.3 220.6l-.9 1.2zM83.3 220.6l-.6 1.1zM83.3 220.6l-.4 .9zM83.3 220.6l-.2 .7zM83.3 220.6l-.1 .5zM83.3 220.6v.2z"/>
</g>
<g font-size="12.6">
<text x="150.5" y="23.3">MONTAJE PERIFERICO</text>
<text x="149.9" y="37.7">SMK_SLVSMC_RPANEL</text>
<text x="157.2" y="66.5">SIL-027-SRPANEL-01</text>
</g>
<g font-size="4.7">
<text x="304.5" y="263.9">Montaje panel derecho</text>
<text x="304.5" y="269.3">SILVER V027</text>
</g>
<g font-size="4.2">
<text x="33.9" y="9.6">6</text>
<text x="103.9" y="9.6">5</text>
<text x="173.9" y="9.6">4</text>
<text x="243.8" y="9.6">3</text>
<text x="313.9" y="9.6">2</text>
<text x="383.9" y="9.6">1</text>
<text x="6.7" y="38.7">D</text>
<text x="410.5" y="38.7">D</text>
<text x="6.9" y="112.9">C</text>
<text x="410.7" y="112.9">C</text>
<text x="6.9" y="187.1">B</text>
<text x="410.7" y="187.1">B</text>
<text x="6.8" y="261.4">A</text>
<text x="410.7" y="261.4">A</text>
<text x="33.9" y="290.4">6</text>
<text x="103.9" y="290.4">5</text>
<text x="173.9" y="290.4">4</text>
<text x="243.8" y="290.4">3</text>
<text x="313.9" y="290.4">2</text>
<text x="383.9" y="290.4">1</text>
</g>
<g font-size="3.9">
<text x="109" y="86.4">7</text>
<text x="125.3" y="86.2">1</text>
<text x="142.5" y="86.2">3</text>
<text x="197.8" y="128.9">8</text>
<text x="208.8" y="128.9">1</text>
<text x="222.3" y="128.8">2</text>
<text x="32.4" y="132.8">6</text>
<text x="32.4" y="146.5">5</text>
<text x="194.9" y="189.1">1</text>
<text x="209" y="189.5">3</text>
<text x="220.8" y="209.9">ITEM</text>
<text x="230.9" y="209.9">QTY</text>
<text x="257" y="209.9">PART NUMBER</text>
<text x="335" y="209.9">DESCRIPTION</text>
<text x="392.8" y="209.9">ID REF</text>
<text x="223.9" y="215.1">1</text>
<text x="233.1" y="215.2">6</text>
<text x="239.1" y="215.2">DIN 125 - A 3,2</text>
<text x="300.6" y="215.3">Washer</text>
<text x="223.9" y="220.5">2</text>
<text x="233.1" y="220.5">2</text>
<text x="239.1" y="220.5">DIN 912 - M3 x 5</text>
<text x="300.6" y="220.6">Cylinder Head Cap Screw</text>
<text x="223.9" y="225.8">3</text>
<text x="233.1" y="225.8">4</text>
<text x="239.1" y="225.8">DIN 985 - M3</text>
<text x="300.6" y="225.8">Hex Nut</text>
<text x="223.9" y="231.1">4</text>
<text x="233.1" y="231.1">1</text>
<text x="239.1" y="231.2">Lector de huella NITGEN HAMSTER III</text>
<text x="300.6" y="231.2">Lector de huella NITGEN HAMSTER III</text>
<text x="392.8" y="231.1">681</text>
<text x="223.9" y="236.5">5</text>
<text x="233.1" y="236.5">1</text>
<text x="239.1" y="236.5">Mando Warning</text>
<text x="300.6" y="236.6">Mando WARNING Alemán. Ref. Proveedor: 662334</text>
<text x="392.8" y="236.5">2710</text>
<text x="223.9" y="241.8">6</text>
<text x="233.1" y="241.7">1</text>
<text x="239.1" y="241.8">SIL-027-RPANEL-01</text>
<text x="300.6" y="241.8">Botonera derecha SILVER V27, espesor 2 mm</text>
<text x="392.8" y="241.8">2574</text>
<text x="97.1" y="249.5">4</text>
<text x="223.9" y="247.1">7</text>
<text x="233.1" y="247.1">1</text>
<text x="239.1" y="247.1">SIL-027-SPWR-01</text>
<text x="300.6" y="247.1">Soporte warning SILVER V027, espesor 1,5 mm</text>
<text x="392.8" y="247.1">2580</text>
<text x="223.9" y="252.4">8</text>
<text x="233.1" y="252.4">1</text>
<text x="239.1" y="252.4">SIL-027-SPWRD-01</text>
<text x="300.6" y="252.5">Soporte lector huella SILVER V27, espesor 2 mm</text>
<text x="392.8" y="252.4">2581</text>
</g>
<text font-size="3.1" x="352.3" y="275">SMK_SLVSMC_RPANEL-ENS01</text>
<g font-size="2.4">
<text x="271.1" y="259.7">SCALE:</text>
<text x="350.4" y="260.8">DRAWN: Carlos Ruiz Madrigal</text>
<text x="391.1" y="260.6">12/01/2016</text>
<text x="350.5" y="267">CHECKED: Antonio Garcia</text>
<text x="391.2" y="266.7">19/01/2016</text>
<text x="350.5" y="271.4">DWG NO:</text>
<text x="351.5" y="279.3">REV</text>
<text x="371.9" y="279.4">SIZE</text>
<text x="390.9" y="279.6">SHEET</text>
<text x="358.1" y="284.1">01</text>
<text x="377.8" y="283.9">A3</text>
<text x="398.2" y="283.8">1 /1</text>
</g>
</svg>
